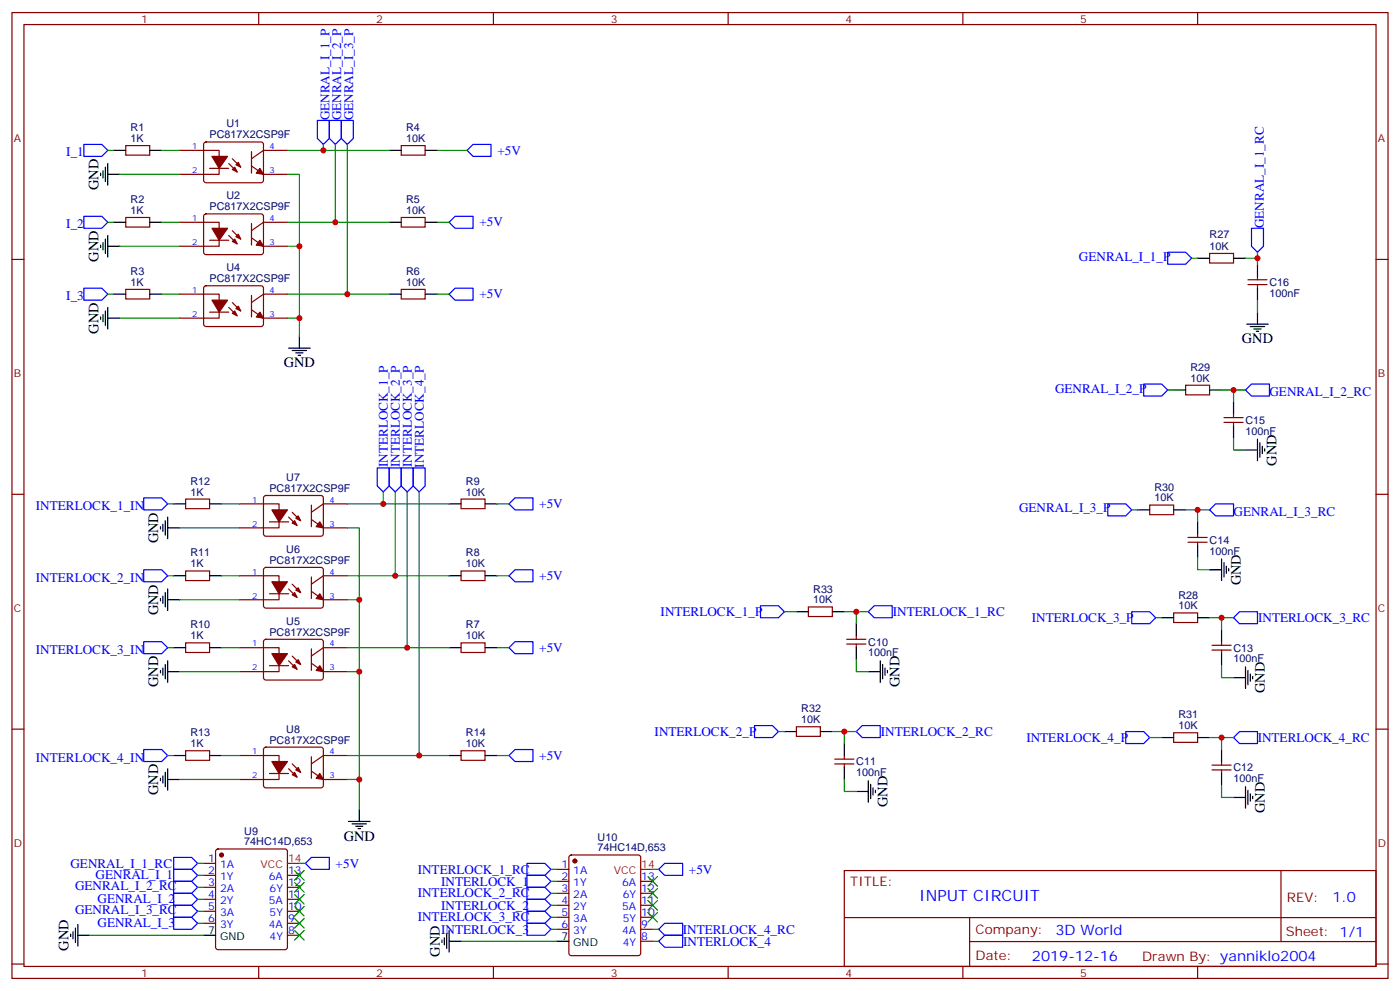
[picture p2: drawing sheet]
<svg xmlns="http://www.w3.org/2000/svg" width="412mm" height="292mm" viewBox="0 0 412 292" stroke-linecap="round" stroke-linejoin="round" font-family="sans-serif">
<g fill="none" stroke="#870000" stroke-width=".35">
<path d="M3.5 3.7h405.4v284.3h-405.4zM7.1 7.2h398.2v277.3h-398.2zM76.2 3.7v3.5M145.3 3.7v3.5M214.5 3.7v3.5M283.6 3.7v3.5M352.8 3.7v3.5M37 42.9h7.1v2.8h-7.1zM52.9 44.3h11.7v7h-11.7M60.2 42l.5-.2 16.5 .1 .4 .6-.1 10.9-.6 .4-16.5-.1-.4-.6v-10.6zM61.7 49.6h5.7M67.4 48.2l2.4 2.4"/>
<path d="M68.4 46.7l2.5 2.5M74.1 48.9l3.5 2.4h7.1M74.1 44.6v6.4M84.7 44.3h-7.1l-3.5 2.4M118.2 42.9h7v2.8h-7zM3.5 76.4h3.6M37 64h7.1v2.9h-7.1zM52.9 65.4h11.7v7.1h-11.7M60.2 63.2l.5-.2h16.5l.4 .7-.1 10.8-.6 .5-16.5-.1-.4-.6v-10.6zM61.7 70.7h5.7M67.4 69.3l2.4 2.5M68.4 67.9l2.5 2.5"/>
<path d="M74.1 65.8v6.3M74.1 70l3.5 2.5h7.1M84.7 65.4h-7.1l-3.5 2.5M118.2 64h7v2.9h-7zM356.3 74.6h7.1v2.8h-7.1zM405.3 76.4h3.6M37 85.2h7.1v2.8h-7.1zM52.9 86.6h11.7v7.1h-11.7M60.2 84.3l.5-.2 16.5 .1 .4 .6-.1 10.9-.6 .4h-16.5l-.4-.7v-10.6zM61.7 91.9h5.7M67.4 90.5l2.4 2.5M68.4 89.1l2.5 2.4"/>
<path d="M74.1 87v6.3M74.1 91.2l3.5 2.5h7.1M84.7 86.6h-7.1l-3.5 2.5M118.2 85.2h7v2.8h-7zM367.6 83.8h5.6M367.6 82.4h5.6M370.4 81.3v1.1M370.4 83.8v1M349.2 113.4h7.1v2.8h-7.1zM360.5 124.4h5.7M360.5 122.9h5.7M363.4 121.9v1"/>
<path d="M363.4 124.4v1M3.5 145.5h3.6M54.7 146.9h7v2.9h-7zM70.6 148.3h11.6v7.1h-11.6M77.8 146.1l.5-.2h16.5l.4 .7v10.8l-.7 .5-16.5-.1-.4-.6v-10.6zM79.4 153.6h5.6M85 152.2l2.5 2.5M86.1 150.8l2.4 2.5M91.7 148.7v6.3M91.7 152.9l3.5 2.5h7.1M102.3 148.3h-7.1l-3.5 2.5M135.8 146.9h7.1v2.9h-7.1z"/>
<path d="M338.7 148.7h7v2.8h-7zM350 159.6h5.6M350 158.2h5.6M352.8 157.2v1M352.8 159.6v1.1M405.3 145.5h3.6M54.7 168.1h7v2.8h-7zM70.6 169.5h11.6v7.1h-11.6M77.8 167.2l.5-.2 16.5 .1 .4 .6v10.9l-.7 .4h-16.5l-.4-.7v-10.6zM79.4 174.8h5.6M85 173.4l2.5 2.5M86.1 172l2.4 2.4"/>
<path d="M91.7 169.9v6.3M91.7 174.1l3.5 2.5h7.1M102.3 169.5h-7.1l-3.5 2.5M135.8 168.1h7.1v2.8h-7.1zM238.1 178.7h7.1v2.8h-7.1zM54.7 189.3h7v2.8h-7zM70.6 190.7h11.6v7h-11.6M77.8 188.4l.5-.2 16.5 .1 .4 .6v10.9l-.7 .4-16.5-.1-.4-.6v-10.6zM79.4 196h5.6M85 194.6l2.5 2.4M86.1 193.1l2.4 2.5M91.7 195.3l3.5 2.4h7.1"/>
<path d="M91.7 191v6.4M102.3 190.7h-7.1l-3.5 2.4M135.8 189.3h7.1v2.8h-7.1zM249.4 189.6h5.7M249.4 188.2h5.7M252.2 187.1v1.1M252.2 189.6v1.1M345.7 180.4h7.1v2.9h-7.1zM357 191.4h5.7M357 190h5.7M359.8 188.9v1.1M359.8 191.4v1"/>
<path d="M3.5 214.7h3.6M234.6 214h7.1v2.8h-7.1zM345.7 215.7h7.1v2.8h-7.1zM405.3 214.7h3.6M54.7 221h7v2.8h-7zM70.6 222.4h11.6v7.1h-11.6M77.8 220.2l.5-.2h16.5l.4 .7v10.8l-.7 .5-16.5-.1-.4-.7v-10.5zM79.4 227.7h5.6M85 226.3l2.5 2.5M86.1 224.9l2.4 2.5M91.7 222.8v6.3M91.7 227l3.5 2.5h7.1"/>
<path d="M102.3 222.4h-7.1l-3.5 2.5M135.8 221h7.1v2.8h-7.1zM245.9 224.9h5.6M245.9 223.5h5.6M248.7 222.4v1.1M248.7 224.9v1.1M357 226.7h5.7M357 225.2h5.7M359.8 224.2v1M359.8 226.7v1M60 254.2h3.5M60 257.7h3.5"/>
<path d="M63.7 250.1l.5-.2h19.8l.5 .2 .2 .5v28.3l-.3 .5-.4 .2h-19.8l-.5-.3-.2-.4v-28.3zM84.7 257.7h3.5M164 255.9h3.6M164 259.5h3.6M167.8 251.9l.5-.2h19.7l.5 .2 .2 .5v28.2l-.2 .5-.5 .2h-19.7l-.5-.2-.2-.5v-28.2zM188.7 259.5h3.6M248.7 256.3h156.6v28.2h-156.6zM377.3 256.3v20.9M60 261.2h3.5M60 264.8h3.5M60 268.3h3.5M60 271.8h3.5"/>
<path d="M84.7 261.2h3.5M84.7 264.8h3.5M84.7 268.3h3.5M84.7 271.8h3.5M84.7 275.3h3.5M164 263h3.6M164 266.5h3.6M164 270.1h3.6M164 273.6h3.6M188.7 263h3.6M188.7 266.5h3.6M188.7 270.1h3.6"/>
<path d="M188.7 273.6h3.6M188.7 277.1h3.6M248.7 270.1h156.5M285.6 277.2h119.6M285.6 270.1v14.2M3.5 283.8h3.6M76.2 284.5v3.5M145.3 284.5v3.5M214.5 284.5v3.5M283.6 284.5v3.5M352.8 284.5v3.5M405.3 283.8h3.6"/>
</g>
<g fill="#870000" stroke="#870000" stroke-width=".35">
<path d="M76.6 49.6l1 1.7-2.1-.3z"/>
<path d="M68.4 49.9l.7-.7 .7 1.4z"/>
<path d="M69.5 48.5l.7-.7 .7 1.4z"/>
<path d="M62.4 46h4.6l-2.4 3.6z"/>
<path d="M76.6 70.7l1 1.8-2.1-.4z"/>
<path d="M68.4 71.1l.7-.7 .7 1.4z"/>
<path d="M69.5 69.7l.7-.7 .7 1.4z"/>
<path d="M62.4 67.2h4.6l-2.4 3.5z"/>
<path d="M76.6 91.9l1 1.8-2.1-.4z"/>
<path d="M68.4 92.3l.7-.8 .7 1.5z"/>
<path d="M69.5 90.8l.7-.7 .7 1.4z"/>
<path d="M62.4 88.4h4.6l-2.4 3.5z"/>
<path d="M94.2 196l1 1.7-2.1-.3z"/>
<path d="M86.1 196.3l.7-.7 .7 1.4z"/>
<path d="M87.8 194.2l.7 1.4-1.4-.7z"/>
<path d="M80.1 192.4h4.6l-2.5 3.6z"/>
<path d="M94.2 174.8l1 1.8-2.1-.4z"/>
<path d="M86.1 175.2l.7-.8 .7 1.5z"/>
<path d="M87.1 173.7l.7-.7 .7 1.4z"/>
<path d="M80.1 171.3h4.6l-2.5 3.5z"/>
<path d="M94.2 153.6l1 1.8-2.1-.4z"/>
<path d="M86.1 154l.7-.7 .7 1.4z"/>
<path d="M87.1 152.6l.7-.7 .7 1.4z"/>
<path d="M80.1 150.1h4.6l-2.5 3.5z"/>
<path d="M94.2 227.7l1 1.8-2.1-.4z"/>
<path d="M86.1 228.1l.7-.7 .7 1.4z"/>
<path d="M87.8 226l.7 1.4-1.4-.7z"/>
<path d="M80.1 224.2h4.6l-2.5 3.5z"/>
<circle cx="65.3" cy="251.7" r=".53"/>
<circle cx="169.3" cy="253.5" r=".53"/>
</g>
<g fill="none" stroke="#000" stroke-width=".35">
<path d="M29.6 51v.7M30.3 50.3v2.1M31 49.2v4.2M31.7 51.3h3.6M31.7 48.2v6.3M33.5 44.3h3.5M44.1 44.3h3.5M114.7 44.3h3.5M125.2 44.3h3.6M29.6 72.1v.7M30.3 71.4v2.2M31 70.4v4.2"/>
<path d="M31.7 69.3v6.4M31.7 72.5h3.6M33.5 65.4h3.5M44.1 65.4h3.5M114.7 65.4h3.5M125.2 65.4h3.6M352.8 76h3.5M363.4 76h3.5M370.4 77.8v3.5M29.6 93.3v.7M30.3 92.6v2.1M31 91.5v4.3"/>
<path d="M31.7 90.5v6.3M31.7 93.7h3.6M33.5 86.6h3.5M44.1 86.6h3.5M88.2 99v3.5M114.7 86.6h3.5M125.2 86.6h3.6M367.2 95.4h6.4M368.3 96.1h4.2M369.4 96.8h2.1M370.1 97.5h.7M370.4 84.8v3.6"/>
<path d="M370.4 91.9v3.5M85 102.5h6.4M86.1 103.2h4.2M87.1 103.9h2.2M87.8 104.6h.7M345.7 114.8h3.5M356.3 114.8h3.5M363.4 118.4v3.5M363.4 125.4v3.5M366.9 132.5h3.5M370.4 129.3v6.3M371.1 130.4v4.2"/>
<path d="M371.8 131.4v2.1M372.5 132.1v.7M47.3 155v.8M48 154.3v2.2M48.7 153.3v4.2M49.4 152.2v6.4M49.4 155.4h3.5M51.2 148.3h3.5M61.7 148.3h3.6M132.3 148.3h3.5M142.9 148.3h3.5M335.1 150.1h3.6"/>
<path d="M345.7 150.1h3.5M352.8 153.6v3.6M47.3 176.2v.7M48 175.5v2.1M48.7 174.4v4.3M49.4 173.4v6.3M49.4 176.6h3.5M51.2 169.5h3.5M61.7 169.5h3.6M132.3 169.5h3.5M142.9 169.5h3.5M352.8 160.7v3.5"/>
<path d="M356.3 167.7h3.5M359.8 164.6v6.3M360.5 165.6v4.3M361.2 166.7v2.1M361.9 167.4v.7M47.3 197.4v.7M48 196.7v2.1M48.7 195.6v4.2M49.4 197.7h3.5M49.4 194.6v6.3M51.2 190.7h3.5M61.7 190.7h3.6"/>
<path d="M132.3 190.7h3.5M142.9 190.7h3.5M234.6 180.1h3.5M245.2 180.1h3.5M252.2 183.6v3.5M252.2 190.7v3.5M255.8 197.7h3.5M259.3 194.6v6.3M260 195.6v4.2M260.7 196.7v2.1M261.4 197.4v.7M342.2 181.9h3.5"/>
<path d="M352.8 181.9h3.5M359.8 185.4v3.5M359.8 192.4v3.6M363.4 199.5h3.5M366.9 196.3v6.4M367.6 197.4v4.2M368.3 198.4v2.2M369 199.1v.7M231.1 215.4h3.5M241.7 215.4h3.5M248.7 218.9v3.5M342.2 217.1h3.5"/>
<path d="M352.8 217.1h3.5M47.3 229.1v.7M48 228.4v2.1M48.7 227.4v4.2M49.4 226.3v6.4M49.4 229.5h3.5M51.2 222.4h3.5M61.7 222.4h3.6M105.8 238.3v3.5M132.3 222.4h3.5M142.9 222.4h3.5M248.7 226v3.5"/>
<path d="M252.2 233h3.6M255.8 229.8v6.4M256.5 230.9v4.2M257.2 232v2.1M257.9 232.7v.7M359.8 220.7v3.5M359.8 227.7v3.5M363.4 234.8h3.5M366.9 231.6v6.3M367.6 232.7v4.2M368.3 233.7v2.1M369 234.4v.7"/>
<path d="M102.7 241.8h6.3M103.7 242.5h4.2M104.8 243.2h2.1M105.5 243.9h.7M20.8 275v.7M21.5 274.3v2.1M22.2 273.2v4.3M22.9 275.3h3.6M22.9 272.2v6.3M60 275.3h3.5M130.2 276.8v.7M130.9 276v2.2"/>
<path d="M131.6 275v4.2M132.3 277.1h3.5M132.3 273.9v6.4M164 277.1h3.6"/>
</g>
<path d="M84.7 254.2h3.5M188.7 255.9h3.6" fill="none" stroke="#f00" stroke-width=".35"/>
<g fill="none" stroke="#00f" stroke-width=".35">
<path d="M93.5 35.5h3.5v5.2l-1.8 1.8-1.7-1.8zM97 35.5h3.5v5.2l-1.7 1.8-1.8-1.8zM100.5 35.5h3.6v5.2l-1.8 1.8-1.8-1.8zM24.7 42.5h5.3l1.7 1.8-1.7 1.7h-5.3zM137.6 44.3l1.7-1.8h5.3v3.5h-5.3zM24.7 63.7h5.3l1.7 1.7-1.7 1.8h-5.3zM134.1 63.7h5.2v3.5h-5.2l-1.8-1.8zM344 74.3h5.2l1.8 1.7-1.8 1.8h-5.2zM368.7 67.2h3.5v5.3l-1.8 1.8-1.7-1.8zM24.7 84.8h5.3l1.7 1.8-1.7 1.8h-5.3zM132.3 86.6l1.8-1.8h5.2v3.6h-5.2zM336.9 113.1h5.3l1.8 1.7-1.8 1.8h-5.3z"/>
<path d="M366.9 114.8l1.8-1.7h5.2v3.5h-5.2zM111.1 137.8h3.6v5.3l-1.8 1.7-1.8-1.7zM114.7 137.8h3.5v5.3l-1.8 1.7-1.7-1.7zM118.2 137.8h3.5v5.3l-1.8 1.7-1.7-1.7zM121.7 137.8h3.5v5.3l-1.7 1.7-1.8-1.7zM42.3 146.6h5.3l1.8 1.7-1.8 1.8h-5.3zM149.9 148.3l1.8-1.7h5.3v3.5h-5.3zM326.3 148.3h5.3l1.8 1.8-1.8 1.8h-5.3zM358.1 148.3h5.3v3.6h-5.3l-1.8-1.8zM42.3 167.7h5.3l1.8 1.8-1.8 1.8h-5.3zM149.9 169.5l1.8-1.8h5.3v3.6h-5.3zM224 178.3h5.3l1.8 1.8-1.8 1.8h-5.3z"/>
<path d="M42.3 188.9h5.3l1.8 1.8-1.8 1.7h-5.3zM149.9 190.7l1.8-1.8h5.3v3.5h-5.3zM255.8 180.1l1.7-1.8h5.3v3.6h-5.3zM333.4 180.1h5.3l1.7 1.8-1.7 1.7h-5.3zM363.4 181.9l1.7-1.8h5.3v3.5h-5.3zM222.2 213.6h5.3l1.8 1.8-1.8 1.7h-5.3zM254 213.6h5.3v3.5h-5.3l-1.8-1.7zM331.6 215.4h5.3l1.8 1.7-1.8 1.8h-5.3zM363.4 217.1l1.7-1.7h5.3v3.5h-5.3zM42.3 220.7h5.3l1.8 1.7-1.8 1.8h-5.3zM149.9 222.4l1.8-1.7h5.3v3.5h-5.3zM51.2 252.4h5.2l1.8 1.8-1.8 1.7h-5.2z"/>
<path d="M51.2 259.5h5.2l1.8 1.7-1.8 1.8h-5.2zM51.2 255.9h5.2l1.8 1.8-1.8 1.8h-5.2zM90 254.2l1.7-1.8h5.3v3.5h-5.3zM155.2 257.7h5.3l1.8 1.8-1.8 1.7h-5.3zM155.2 254.2h5.3l1.8 1.7-1.8 1.8h-5.3zM194 255.9l1.8-1.7h5.3v3.5h-5.3zM51.2 266.5h5.2l1.8 1.8-1.8 1.8h-5.2zM51.2 270.1h5.2l1.8 1.7-1.8 1.8h-5.2zM51.2 263h5.2l1.8 1.8-1.8 1.7h-5.2zM155.2 271.8h5.3l1.8 1.8-1.8 1.7h-5.3zM155.2 264.8h5.3l1.8 1.7-1.8 1.8h-5.3zM155.2 261.2h5.3l1.8 1.8-1.8 1.8h-5.3z"/>
<path d="M155.2 268.3h5.3l1.8 1.8-1.8 1.7h-5.3zM194 277.1l1.8-1.8h5.3v3.6h-5.3zM195.8 271.8h5.3v3.5h-5.3l-1.8-1.7z"/>
</g>
<g fill="none" stroke="#008700" stroke-width=".35">
<path d="M31.7 44.3h1.8M35.3 51.3h17.6M47.6 44.3h5.3M84.7 51.3h3.5v47.7M84.7 44.3h30M95.2 42.5v1.8M98.8 42.5v22.9M102.3 42.5v44.1M128.8 44.3h8.8M31.7 65.4h1.8M35.3 72.5h17.6M47.6 65.4h5.3"/>
<path d="M84.7 72.5h3.5M84.7 65.4h30M128.8 65.4h3.5M351 76h1.8M370.4 74.3v1.7h-3.5M370.4 76v1.8M31.7 86.6h1.8M35.3 93.7h17.6M47.6 86.6h5.3M84.7 93.7h3.5M84.7 86.6h30M128.8 86.6h3.5"/>
<path d="M370.4 88.4v3.5M344 114.8h1.7M359.8 114.8h3.6v3.6M363.4 114.8h3.5M363.4 128.9v3.6h3.5M49.4 148.3h1.8M52.9 155.4h17.7M65.3 148.3h5.3M102.3 155.4h3.5v82.9M102.3 148.3h30M112.9 144.8v3.5M116.4 144.8v24.7"/>
<path d="M119.9 144.8v45.9M123.5 144.8v77.6M146.4 148.3h3.5M333.4 150.1h1.7M349.2 150.1h3.6v3.5M352.8 150.1h3.5M49.4 169.5h1.8M52.9 176.6h17.7M65.3 169.5h5.3M102.3 169.5h30M102.3 176.6h3.5M146.4 169.5h3.5"/>
<path d="M352.8 164.2v3.5h3.5M49.4 190.7h1.8M52.9 197.7h17.7M65.3 190.7h5.3M102.3 190.7h30M102.3 197.7h3.5M146.4 190.7h3.5M231.1 180.1h3.5M248.7 180.1h3.5v3.5M252.2 194.2v3.5h3.6M252.2 180.1h3.6M340.4 181.9h1.8"/>
<path d="M356.3 181.9h3.5v3.5M359.8 196v3.5h3.6M359.8 181.9h3.6M229.3 215.4h1.8M245.2 215.4h3.5v3.5M248.7 215.4h3.5M338.7 217.1h3.5M356.3 217.1h3.5v3.6M359.8 217.1h3.6M49.4 222.4h1.8M52.9 229.5h17.7M65.3 222.4h5.3"/>
<path d="M102.3 229.5h3.5M102.3 222.4h30M146.4 222.4h3.5M248.7 229.5v3.5h3.5M359.8 231.2v3.6h3.6M58.2 254.2h1.8M58.2 257.7h1.8M88.2 254.2h1.8M162.3 255.9h1.7M162.3 259.5h1.7M192.3 255.9h1.7M26.5 275.3h33.5"/>
<path d="M58.2 261.2h1.8M58.2 268.3h1.8M58.2 264.8h1.8M58.2 271.8h1.8M135.8 277.1h28.2M162.3 266.5h1.7M162.3 273.6h1.7M162.3 263h1.7M162.3 270.1h1.7M192.3 277.1h1.7M192.3 273.6h1.7"/>
</g>
<g fill="#c00">
<circle cx="370.4" cy="76" r=".88"/>
<circle cx="252.2" cy="180.1" r=".88"/>
<circle cx="359.8" cy="217.1" r=".88"/>
<circle cx="352.8" cy="150.1" r=".88"/>
<circle cx="123.5" cy="222.4" r=".88"/>
<circle cx="105.8" cy="229.5" r=".88"/>
<circle cx="119.9" cy="190.7" r=".88"/>
<circle cx="112.9" cy="148.3" r=".88"/>
<circle cx="105.8" cy="176.6" r=".88"/>
<circle cx="105.8" cy="197.7" r=".88"/>
<circle cx="116.4" cy="169.5" r=".88"/>
<circle cx="98.8" cy="65.4" r=".88"/>
<circle cx="88.2" cy="93.7" r=".88"/>
<circle cx="88.2" cy="72.5" r=".88"/>
<circle cx="95.3" cy="44.3" r=".88"/>
<circle cx="102.3" cy="86.6" r=".88"/>
<circle cx="363.4" cy="114.8" r=".88"/>
<circle cx="359.8" cy="181.9" r=".88"/>
<circle cx="248.7" cy="215.4" r=".88"/>
</g>
<g fill="#c00" stroke="#008700" stroke-width=".35">
<path d="M86.8 256.3l2.8 2.8zM89.6 256.3l-2.8 2.8z"/>
<path d="M86.8 259.8l2.8 2.8zM86.8 262.6l2.8-2.8z"/>
<path d="M86.8 263.3l2.8 2.9zM89.6 263.3l-2.8 2.9z"/>
<path d="M86.8 266.9l2.8 2.8zM89.6 266.9l-2.8 2.8z"/>
<path d="M86.8 270.4l2.8 2.8zM89.6 270.4l-2.8 2.8z"/>
<path d="M86.8 273.9l2.8 2.9zM89.6 273.9l-2.8 2.9z"/>
<path d="M190.9 268.6l2.8 2.9zM193.7 268.6l-2.8 2.9z"/>
<path d="M190.9 265.1l2.8 2.8zM190.9 267.9l2.8-2.8z"/>
<path d="M190.9 261.6l2.8 2.8zM193.7 261.6l-2.8 2.8z"/>
<path d="M190.9 258.1l2.8 2.8zM193.7 258.1l-2.8 2.8z"/>
</g>
<text font-size="4.6" fill="#00f" x="270.8" y="265.3">INPUT CIRCUIT</text>
<g font-size="4.2">
<text x="29" y="55.9" transform="rotate(-90 29 55.9)">GND</text>
<text x="29" y="77.1" transform="rotate(-90 29 77.1)">GND</text>
<text x="29" y="98.2" transform="rotate(-90 29 98.2)">GND</text>
<text x="365.8" y="101.1">GND</text>
<text x="83.6" y="108.1">GND</text>
<text x="376.1" y="137.1" transform="rotate(-90 376.1 137.1)">GND</text>
<text x="46.6" y="160" transform="rotate(-90 46.6 160)">GND</text>
<text x="365.5" y="172.3" transform="rotate(-90 365.5 172.3)">GND</text>
<text x="46.6" y="181.1" transform="rotate(-90 46.6 181.1)">GND</text>
<text x="46.6" y="202.3" transform="rotate(-90 46.6 202.3)">GND</text>
<text x="264.9" y="202.3" transform="rotate(-90 264.9 202.3)">GND</text>
<text x="372.5" y="204.1" transform="rotate(-90 372.5 204.1)">GND</text>
<text x="46.6" y="234.1" transform="rotate(-90 46.6 234.1)">GND</text>
<text x="261.4" y="237.6" transform="rotate(-90 261.4 237.6)">GND</text>
<text x="372.5" y="239.4" transform="rotate(-90 372.5 239.4)">GND</text>
<text x="101.2" y="247.5">GND</text>
<text x="20.2" y="279.9" transform="rotate(-90 20.2 279.9)">GND</text>
<text x="129.5" y="281.7" transform="rotate(-90 129.5 281.7)">GND</text>
</g>
<g font-size="4.2" fill="#00f">
<text x="392.5" y="265.6">1.0</text>
<text x="310.9" y="275.1">3D World</text>
<text x="304" y="282.9">2019-12-16</text>
</g>
<g font-size="3.9" fill="#00f">
<text x="97" y="35.5" transform="rotate(-90 97 35.5)">GENRAL_I_1_P</text>
<text x="100.5" y="35.5" transform="rotate(-90 100.5 35.5)">GENRAL_I_2_P</text>
<text x="104.1" y="35.5" transform="rotate(-90 104.1 35.5)">GENRAL_I_3_P</text>
<text x="19.5" y="46">I_1</text>
<text x="146.5" y="45.5">+5V</text>
<text x="19.5" y="67.2">I_2</text>
<text x="141.2" y="66.7">+5V</text>
<text x="372.3" y="67.2" transform="rotate(-90 372.3 67.2)">GENRAL_I_1_RC</text>
<text x="317.8" y="76.8">GENRAL_I_1_P</text>
<text x="19.5" y="88.4">I_3</text>
<text x="141.2" y="87.8">+5V</text>
<text x="310.8" y="115.7">GENRAL_I_2_P</text>
<text x="373.9" y="116.6">GENRAL_I_2_RC</text>
<text x="114.3" y="137.6" transform="rotate(-90 114.3 137.6)">INTERLOCK_1_P</text>
<text x="117.8" y="137.6" transform="rotate(-90 117.8 137.6)">INTERLOCK_2_P</text>
<text x="121.3" y="137.6" transform="rotate(-90 121.3 137.6)">INTERLOCK_3_P</text>
<text x="124.8" y="137.7" transform="rotate(-90 124.8 137.7)">INTERLOCK_4_P</text>
<text x="158.8" y="149.6">+5V</text>
<text x="10.6" y="150.1">INTERLOCK_1_IN</text>
<text x="300.2" y="150.8">GENRAL_I_3_P</text>
<text x="363.4" y="151.9">GENRAL_I_3_RC</text>
<text x="10.6" y="171.3">INTERLOCK_2_IN</text>
<text x="158.8" y="170.7">+5V</text>
<text x="194.6" y="181.3">INTERLOCK_1_P</text>
<text x="263" y="181.5">INTERLOCK_1_RC</text>
<text x="304" y="183">INTERLOCK_3_P</text>
<text x="370.6" y="183.2">INTERLOCK_3_RC</text>
<text x="158.8" y="191.9">+5V</text>
<text x="10.6" y="192.4">INTERLOCK_3_IN</text>
<text x="192.8" y="216.5">INTERLOCK_2_P</text>
<text x="259.5" y="216.7">INTERLOCK_2_RC</text>
<text x="302.3" y="218.3">INTERLOCK_4_P</text>
<text x="370.5" y="218.5">INTERLOCK_4_RC</text>
<text x="10.6" y="224.2">INTERLOCK_4_IN</text>
<text x="158.8" y="223.6">+5V</text>
<text x="20.8" y="255.5">GENRAL_I_1_RC</text>
<text x="98.9" y="255.4">+5V</text>
<text x="123.1" y="257.2">INTERLOCK_1_RC</text>
<text x="202.9" y="257.2">+5V</text>
<text x="22.1" y="261.9">GENRAL_I_2_RC</text>
<text x="28.2" y="258.7">GENRAL_I_1</text>
<text x="130" y="260.7">INTERLOCK_1</text>
<text x="22.1" y="269.2">GENRAL_I_3_RC</text>
<text x="28.7" y="265.8">GENRAL_I_2</text>
<text x="123.1" y="264.1">INTERLOCK_2_RC</text>
<text x="130" y="267.8">INTERLOCK_2</text>
<text x="28.7" y="272.9">GENRAL_I_3</text>
<text x="123.1" y="271.2">INTERLOCK_3_RC</text>
<text x="130" y="274.8">INTERLOCK_3</text>
<text x="201.1" y="275">INTERLOCK_4_RC</text>
<text x="201.3" y="278.5">INTERLOCK_4</text>
</g>
<g font-size="3.9" fill="#800">
<text x="250.5" y="260.9">TITLE:</text>
<text x="379.1" y="265.6">REV:</text>
<text x="287.4" y="275.1">Company:</text>
<text x="378.7" y="275.7">Sheet: 1/1</text>
<text x="287.4" y="282.8">Date:</text>
<text x="336.4" y="282.8">Drawn By: yanniklo2004</text>
</g>
<g font-size="3.2" fill="#800">
<text x="41.6" y="6.7">1</text>
<text x="110.8" y="6.7">2</text>
<text x="179.9" y="6.7">3</text>
<text x="249.1" y="6.7">4</text>
<text x="318.2" y="6.7">5</text>
<text x="4.1" y="41.8">A</text>
<text x="405.9" y="41.8">A</text>
<text x="4.1" y="110.9">B</text>
<text x="405.9" y="110.9">B</text>
<text x="4.1" y="180.1">C</text>
<text x="405.9" y="180.1">C</text>
<text x="4.1" y="249.2">D</text>
<text x="405.9" y="249.2">D</text>
<text x="41.6" y="287.5">1</text>
<text x="110.8" y="287.5">2</text>
<text x="179.9" y="287.5">3</text>
<text x="249.1" y="287.5">4</text>
<text x="318.2" y="287.5">5</text>
</g>
<g font-size="3.2" fill="#000080">
<text x="38.5" y="41.8">1K</text>
<text x="38.5" y="38.6">R1</text>
<text x="61.7" y="40.7">PC817X2CSP9F</text>
<text x="66.7" y="37.5">U1</text>
<text x="119.6" y="41.8">10K</text>
<text x="119.6" y="38.6">R4</text>
<text x="38.5" y="59.7">R2</text>
<text x="66.7" y="58.7">U2</text>
<text x="119.6" y="59.7">R5</text>
<text x="38.5" y="63">1K</text>
<text x="61.7" y="61.9">PC817X2CSP9F</text>
<text x="119.6" y="63">10K</text>
<text x="356.3" y="70.2">R27</text>
<text x="356.3" y="73.7">10K</text>
<text x="38.5" y="80.9">R3</text>
<text x="61.7" y="83.1">PC817X2CSP9F</text>
<text x="66.7" y="79.9">U4</text>
<text x="119.6" y="80.9">R6</text>
<text x="38.5" y="84.1">1K</text>
<text x="119.6" y="84.1">10K</text>
<text x="373.9" y="87.4">100nF</text>
<text x="373.9" y="84.2">C16</text>
<text x="350.7" y="112.4">10K</text>
<text x="350.7" y="109.2">R29</text>
<text x="366.9" y="124.8">C15</text>
<text x="366.9" y="128">100nF</text>
<text x="56.1" y="142.6">R12</text>
<text x="84.3" y="141.6">U7</text>
<text x="137.2" y="142.6">R9</text>
<text x="56.1" y="145.9">1K</text>
<text x="79.4" y="144.8">PC817X2CSP9F</text>
<text x="137.2" y="145.9">10K</text>
<text x="340.1" y="147.6">10K</text>
<text x="340.1" y="144.5">R30</text>
<text x="356.3" y="160.1">C14</text>
<text x="56.1" y="167">1K</text>
<text x="56.1" y="163.8">R11</text>
<text x="79.4" y="166">PC817X2CSP9F</text>
<text x="84.3" y="162.8">U6</text>
<text x="137.2" y="167">10K</text>
<text x="137.2" y="163.8">R8</text>
<text x="356.3" y="163.3">100nF</text>
<text x="239.5" y="177.6">10K</text>
<text x="239.6" y="174.4">R33</text>
<text x="347.1" y="179.4">10K</text>
<text x="347.1" y="176.2">R28</text>
<text x="56.1" y="185">R10</text>
<text x="84.3" y="183.9">U5</text>
<text x="137.2" y="185">R7</text>
<text x="56.1" y="188.2">1K</text>
<text x="79.4" y="187.1">PC817X2CSP9F</text>
<text x="137.2" y="188.2">10K</text>
<text x="255.8" y="190.1">C10</text>
<text x="363.4" y="191.8">C13</text>
<text x="255.8" y="193.2">100nF</text>
<text x="363.4" y="195">100nF</text>
<text x="236" y="209.7">R32</text>
<text x="84.3" y="215.7">U8</text>
<text x="236" y="212.9">10K</text>
<text x="347.1" y="214.7">10K</text>
<text x="347.1" y="211.5">R31</text>
<text x="56.1" y="220">1K</text>
<text x="56.1" y="216.7">R13</text>
<text x="79.4" y="218.9">PC817X2CSP9F</text>
<text x="137.2" y="220">10K</text>
<text x="137.2" y="216.7">R14</text>
<text x="252.2" y="225.3">C11</text>
<text x="363.4" y="227.1">C12</text>
<text x="252.2" y="228.5">100nF</text>
<text x="363.4" y="230.3">100nF</text>
<text x="72" y="245.9">U9</text>
<text x="72" y="248.9">74HC14D,653</text>
<text x="176" y="250.6">74HC14D,653</text>
<text x="176" y="247.7">U10</text>
</g>
<g font-size="3.2" fill="#00f">
<text x="61.3" y="253.8">1</text>
<text x="61.3" y="257.4">2</text>
<text x="64.8" y="255.6">1A</text>
<text x="84.8" y="257.4">13</text>
<text x="165.4" y="255.6">1</text>
<text x="168.9" y="257.4">1A</text>
<text x="61.3" y="260.9">3</text>
<text x="64.8" y="259.1">1Y</text>
<text x="64.8" y="262.6">2A</text>
<text x="79.2" y="259.1">6A</text>
<text x="79.4" y="262.6">6Y</text>
<text x="84.8" y="260.9">12</text>
<text x="165.4" y="259.1">2</text>
<text x="165.4" y="262.6">3</text>
<text x="168.9" y="260.9">1Y</text>
<text x="183.2" y="260.9">6A</text>
<text x="188.9" y="262.6">12</text>
<text x="188.9" y="259.1">13</text>
<text x="61.3" y="264.4">4</text>
<text x="61.3" y="267.9">5</text>
<text x="64.8" y="266.2">2Y</text>
<text x="64.8" y="269.7">3A</text>
<text x="79.2" y="266.2">5A</text>
<text x="79.4" y="269.7">5Y</text>
<text x="84.8" y="267.9">10</text>
<text x="84.8" y="264.4">11</text>
<text x="165.4" y="266.2">4</text>
<text x="165.4" y="269.7">5</text>
<text x="168.9" y="264.4">2A</text>
<text x="168.9" y="267.9">2Y</text>
<text x="183.2" y="267.9">5A</text>
<text x="183.5" y="264.4">6Y</text>
<text x="188.9" y="269.7">10</text>
<text x="188.9" y="266.2">11</text>
<text x="61.3" y="271.5">6</text>
<text x="64.8" y="273.2">3Y</text>
<text x="79.2" y="273.2">4A</text>
<text x="84.8" y="275">8</text>
<text x="84.8" y="271.5">9</text>
<text x="165.4" y="273.2">6</text>
<text x="168.9" y="271.5">3A</text>
<text x="168.9" y="275">3Y</text>
<text x="183.2" y="275">4A</text>
<text x="183.5" y="271.5">5Y</text>
<text x="188.9" y="273.2">9</text>
<text x="79.4" y="276.8">4Y</text>
<text x="183.5" y="278.5">4Y</text>
<text x="188.9" y="276.8">8</text>
</g>
<g font-size="3.2" fill="#f00">
<text x="76.8" y="255.6">VCC</text>
<text x="84.8" y="253.8">14</text>
<text x="180.8" y="257.4">VCC</text>
<text x="188.9" y="255.6">14</text>
</g>
<g font-size="3.2">
<text x="61.3" y="275">7</text>
<text x="64.8" y="276.8">GND</text>
<text x="165.4" y="276.8">7</text>
<text x="168.9" y="278.5">GND</text>
</g>
<g font-size="2.5" fill="#00f">
<text x="56.6" y="43.9">1</text>
<text x="79.4" y="43.9">4</text>
<text x="56.6" y="51">2</text>
<text x="79.4" y="51">3</text>
<text x="56.6" y="65.1">1</text>
<text x="79.4" y="65.1">4</text>
<text x="56.6" y="72.1">2</text>
<text x="79.4" y="72.1">3</text>
<text x="56.6" y="86.3">1</text>
<text x="79.4" y="86.3">4</text>
<text x="56.6" y="93.3">2</text>
<text x="79.4" y="93.3">3</text>
<text x="74.3" y="148">1</text>
<text x="97" y="148">4</text>
<text x="74.3" y="155">2</text>
<text x="97" y="155">3</text>
<text x="74.3" y="169.2">1</text>
<text x="97" y="169.2">4</text>
<text x="74.3" y="176.2">2</text>
<text x="97" y="176.2">3</text>
<text x="74.3" y="190.3">1</text>
<text x="97" y="190.3">4</text>
<text x="74.3" y="197.4">2</text>
<text x="97" y="197.4">3</text>
<text x="74.3" y="222.1">1</text>
<text x="97" y="222.1">4</text>
<text x="74.3" y="229.1">2</text>
<text x="97" y="229.1">3</text>
</g>
</svg>
